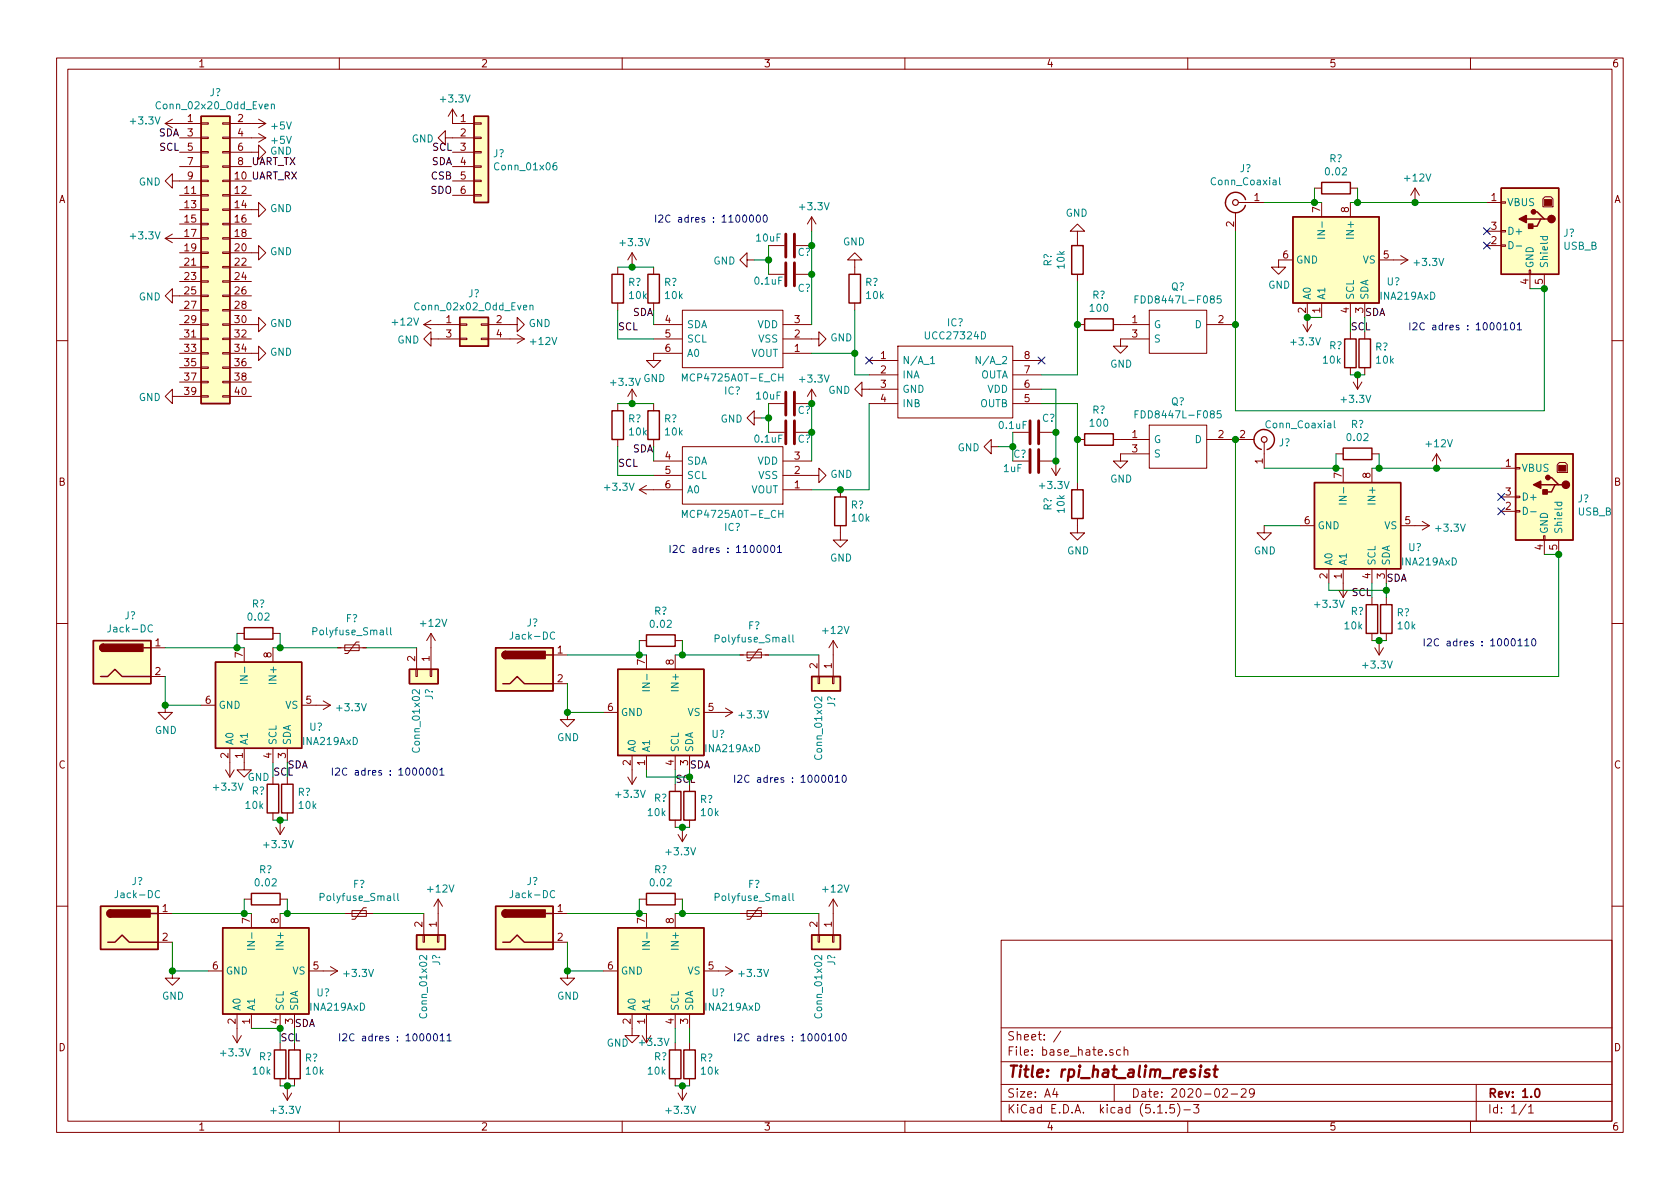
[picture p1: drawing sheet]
<svg xmlns="http://www.w3.org/2000/svg" width="297mm" height="210mm" viewBox="0 0 297 210" stroke-linecap="round" stroke-linejoin="round" font-family="sans-serif">
<g fill="none" stroke="#840000" stroke-width=".18">
<path d="M10 10.3h277v189.9h-277zM12 12.2h273v186.1h-273zM60 10.3v1.9M80 19.3v2.5h3.8M80 19.3l-.8 1.3M80 19.3l.8 1.3M110 10.3v1.9M160 10.3v1.9M210 10.3v1.9M260 10.3v1.9M29.2 21.8h6.4M29.2 21.8l1.3 .8"/>
<path d="M30.5 32v-1.3l-1.3 1.3 1.3 1.3v-1.3h5.1M30.5 21.1l-1.3 .7M31.7 34.5h3.9M31.7 37.1h3.9M31.7 39.6h3.9M31.7 24.4h3.9M31.7 26.9h3.9M31.7 29.5h3.9M35.6 39.5h1.2v.2h-1.2zM35.6 37h1.2v.2h-1.2zM35.6 34.4h1.2v.3h-1.2zM35.6 31.9h1.2v.2h-1.2z"/>
<path d="M35.6 29.3h1.2v.3h-1.2zM35.6 26.8h1.2v.2h-1.2zM35.6 24.3h1.2v.2h-1.2zM35.6 21.7h1.2v.3h-1.2zM39.4 39.5h1.2v.2h-1.2zM39.4 37h1.2v.2h-1.2zM39.4 34.4h1.2v.3h-1.2zM39.4 31.9h1.2v.2h-1.2zM39.4 29.3h1.2v.3h-1.2zM39.4 26.8h1.2v.2h-1.2zM39.4 24.3h1.2v.2h-1.2zM39.4 21.7h1.2v.3h-1.2z"/>
<path d="M40.6 26.9h5.1v-1.3l1.3 1.3-1.3 1.3v-1.3M40.6 37.1h5.1v-1.3l1.3 1.3-1.3 1.2v-1.2M40.6 21.8h6.4M40.6 32h3.8M40.6 34.5h3.8M40.6 39.6h3.8M40.6 24.4h6.4M40.6 29.5h3.8M45.7 21.1l1.3 .7M45.7 23.6l1.3 .8M47 21.8l-1.3 .8M47 24.4l-1.3 .7"/>
<path d="M78.7 24.4v-1.3l-1.2 1.3 1.2 1.2v-1.2h5.1M80 32h3.8M80 34.5h3.8M80 26.9h3.8M80 29.5h3.8M83.8 31.9h1.3v.2h-1.3zM83.8 34.4h1.3v.3h-1.3zM83.8 29.3h1.3v.3h-1.3zM83.8 24.3h1.3v.2h-1.3zM83.8 21.7h1.3v.3h-1.3zM83.8 26.8h1.3v.2h-1.3zM143.5 38.3l-.8 1.3"/>
<path d="M143.5 38.3v2.6M143.5 38.3l.8 1.3M218.4 37.6v3.3M218.9 35.8h4.6M232.4 33.3h1.3M233.7 35.8v2.5M238.8 35.8v2.5M238.8 33.3h1.2M250.2 33.3l-.8 1.2M250.2 33.3v2.5M250.2 33.3l.8 1.2M262.9 35.8h2.5"/>
<path d="M265.4 35.7h.8v.2h-.8zM273.2 34.8h1l.4 .4v1.4h-1.8v-1.4zM29.2 42.2h6.4M29.2 42.2l1.3 .7M30.5 52.3v-1.3l-1.3 1.3 1.3 1.3v-1.3h5.1M30.5 41.4l-1.3 .8M31.7 57.4h3.9M31.7 59.9h3.9M31.7 44.7h3.9M31.7 47.2h3.9M31.7 49.8h3.9M31.7 54.9h3.9"/>
<path d="M35.6 49.7h1.2v.2h-1.2zM35.6 52.2h1.2v.2h-1.2zM35.6 54.7h1.2v.3h-1.2zM35.6 57.3h1.2v.2h-1.2zM35.6 59.8h1.2v.3h-1.2zM35.6 47.1h1.2v.3h-1.2zM35.6 42h1.2v.3h-1.2zM35.6 44.6h1.2v.2h-1.2zM39.4 49.7h1.2v.2h-1.2zM39.4 52.2h1.2v.2h-1.2zM39.4 54.7h1.2v.3h-1.2zM39.4 57.3h1.2v.2h-1.2z"/>
<path d="M39.4 59.8h1.2v.3h-1.2zM39.4 47.1h1.2v.3h-1.2zM39.4 42h1.2v.3h-1.2zM39.4 44.6h1.2v.2h-1.2zM40.6 44.7h5.1v-1.3l1.3 1.3-1.3 1.3v-1.3M40.6 57.4h5.1v-1.3l1.3 1.3-1.3 1.3v-1.3M40.6 59.9h3.8M40.6 42.2h3.8M40.6 47.2h3.8M40.6 49.8h3.8M40.6 52.3h3.8M40.6 54.9h3.8"/>
<path d="M74.9 57.4h6.4M74.9 57.4l1.3 .8M76.2 59.9v-1.2l-1.3 1.2 1.3 1.3v-1.3h5.1M76.2 56.6l-1.3 .8M81.3 59.8h1.2v.3h-1.2zM81.3 57.3h1.2v.2h-1.2zM85.1 59.8h1.3v.3h-1.3zM85.1 57.3h1.3v.2h-1.3zM86.4 57.4h5v-1.3l1.3 1.3-1.3 1.3v-1.3M86.4 59.9h6.3M91.4 59.2l1.3 .7M92.7 59.9l-1.3 .8"/>
<path d="M109.2 47.2v1.3M109.2 53.6v1.3M111.8 44.7v2.5M111.8 44.7l-.8 1.3M111.8 44.7l.7 1.3M115.6 57.4h5M115.6 59.9h5M115.6 47.2v1.3M115.6 53.6v1.3M120.6 54.9h17.8v10.1h-17.8zM132.1 46v-1.3l-1.3 1.3 1.3 1.2v-1.2h1.2M135.9 48.5h2.8"/>
<path d="M135.9 43.4h2.8M138.4 59.9h6.4v-1.2l1.2 1.2-1.2 1.3v-1.3M138.4 57.4h5.1M140.7 48.5h2.8M151.1 46h1.3l-1.3-1.3-1.2 1.3h1.2v2.5M151.1 53.6v1.3M190.5 40.9h1.3l-1.3-1.3-1.3 1.3h1.3v2.5M190.5 57.4h1.3M190.5 48.5v1.3M196.8 57.4h6.4M203.2 59.9h-5.1v1.3h1.3l-1.3 1.3-1.3-1.3h1.3M203.2 54.9h10.2v7.6h-10.2z"/>
<path d="M213.4 57.4h5M228.6 46h-2.5v1.2h1.2l-1.2 1.3-1.3-1.3h1.3M230.4 57.4l.7 1.3M231.1 53.6v5.1M231.9 57.4l-.8 1.3M233.7 53.6v2.5M238.8 53.6v2.5M238.8 58.7v1.2M241.3 53.6v2.5M241.3 58.7v1.2M243.8 46h5.1M247.6 45.2l1.3 .8"/>
<path d="M248.9 46l-1.3 .7M262.9 43.4h2.5M262.9 40.9h2.5M265.4 43.3h.8v.3h-.8zM265.4 40.8h.8v.2h-.8zM270.4 47.7h.2v.8h-.2zM270.5 48.5v2.5M273 48.5v2.5M10 60.2h2M30.5 70.1v-1.3l-1.3 1.3 1.3 1.3v-1.3h5.1M31.7 62.5h3.9M31.7 65h3.9"/>
<path d="M31.7 67.6h3.9M35.6 62.4h1.2v.2h-1.2zM35.6 64.9h1.2v.2h-1.2zM35.6 67.4h1.2v.3h-1.2zM35.6 70h1.2v.2h-1.2zM39.4 62.4h1.2v.2h-1.2zM39.4 64.9h1.2v.2h-1.2zM39.4 67.4h1.2v.3h-1.2zM39.4 70h1.2v.2h-1.2zM40.6 62.5h5.1v-1.3l1.3 1.3-1.3 1.2v-1.2M40.6 65h3.8M40.6 67.6h3.8"/>
<path d="M40.6 70.1h3.8M109.2 71.4v1.2M109.2 77.7v1.3M111.8 68.8v2.6M111.8 68.8l-.8 1.3M111.8 68.8l.7 1.3M115.6 71.4v1.2M115.6 77.7v1.3M120.6 62.5h-5v1.2h1.2l-1.2 1.3-1.3-1.3h1.3M120.6 79h17.8v10.1h-17.8zM133.3 73.9v-1.3l-1.2 1.3 1.2 1.3v-1.3h1.3M135.9 76.4h2.8"/>
<path d="M135.9 71.4h2.8M138.4 62.5h5.1M143.5 68.8v2.6M143.5 68.8l-.8 1.3M143.5 68.8l.8 1.3M152.4 68.8v-1.2l-1.3 1.2 1.3 1.3v-1.3h6.3M153.7 71.4h5M153.7 63.7h5M153.7 66.3h5M158.7 61.2h20.4v12.7h-20.4zM175.3 79v-1.3l-1.3 1.3 1.3 1.3v-1.3h1.2M179.1 76.4h2.8"/>
<path d="M179.1 71.4h5M179.1 63.7h5M179.1 66.3h5M179.1 68.8h5M183.9 76.4h2.8M190.5 77.7h1.3M196.8 77.7h6.4M203.2 75.2h10.2v7.6h-10.2zM213.4 77.7h8.3M223.5 78.2v4.6M238.8 65v1.3M239.3 67.6l.7 1.2"/>
<path d="M240 66.3v2.5M240.8 67.6l-.8 1.2M241.3 65v1.3M285 60.2h2M113 86.6l1.3 .8M113 86.6h7.6M114.3 85.8l-1.3 .8M115.6 81.5h5M115.6 84.1h5M138.4 84.1h6.4v-1.3l1.2 1.3-1.2 1.2v-1.2M138.4 81.5h5.1M138.4 86.6h5.1"/>
<path d="M148.6 93v2.5h1.3l-1.3 1.3-1.3-1.3h1.3M148.6 86.6v1.3M183.9 81.5h2.8v2.6M185.9 82.8l.8 1.3M187.5 82.8l-.8 1.3M190.5 91.7v2.5h1.3l-1.3 1.3-1.3-1.3h1.3M190.5 85.3v1.3M203.2 80.3h-5.1v1.2h1.3l-1.3 1.3-1.3-1.3h1.3M223.5 93v1.2h1.3l-1.3 1.3-1.3-1.3h1.3M229.9 93h2.5M236.2 80.3h1.3M237.5 82.8v2.5"/>
<path d="M242.6 80.3h1.2M242.6 82.8v2.5M247.6 93h5.1M251.5 92.2l1.2 .8M252.7 93l-1.2 .7M254 80.3l-.8 1.2M254 80.3v2.5M254 80.3l.8 1.2M265.4 82.8h2.6M265.4 90.4h2.6M265.4 87.9h2.6M268 90.3h.7v.2h-.7z"/>
<path d="M268 87.8h.7v.2h-.7zM268 82.7h.7v.2h-.7zM272.9 94.7h.3v.8h-.3zM273 95.5v2.5M275.3 82.2l.4-.4h1l.4 .4v1.4h-1.8zM275.6 95.5v2.5M10 110.3h2M26.7 114.5h2.5M26.7 119.6h2.5M41.9 112h1.3M43.2 114.5v2.6M48.3 114.5v2.6"/>
<path d="M48.3 112h1.2M59.7 114.5h5.1M61 114h2.5v1.1h-2.5zM63.5 113.5h-.5l-1.5 2.1h-.5M73.5 118.4h.3v1.2h-.3zM73.7 114.5v3.9M76.1 118.4h.2v1.2h-.2zM76.2 112v6.4M76.2 112l-.8 1.3M76.2 112l.8 1.3M97.8 115.8h2.5M113 113.3h1.3"/>
<path d="M114.3 115.8v2.6M119.4 113.3h1.2M119.4 115.8v2.6M130.8 115.8h5.1M132.1 115.3h2.5v1h-2.5zM134.6 114.8h-.5l-1.5 2h-.5M144.7 119.6h.2v1.3h-.2zM144.8 115.8v3.8M147.2 119.6h.2v1.3h-.2zM147.3 113.3l-.7 1.2M147.3 113.3v6.3M147.3 113.3l.8 1.2"/>
<path d="M234.9 100.6v2.5M236.7 104.4l.8 1.3M237.5 100.6v5.1M238.3 104.4l-.8 1.3M242.6 100.6v2.5M242.6 105.7v1.2M242.6 112v1.3M243.1 114.5l.7 1.3M243.8 113.3v2.5M244.6 114.5l-.8 1.3M245.1 100.6v2.5M245.1 105.7v1.2"/>
<path d="M245.1 112v1.3M285 110.3h2M29.2 124.7v1.3h1.3l-1.3 1.2-1.3-1.2h1.3M35.6 124.7h2.5M39.9 136.1l.7 1.3M40.6 132.3v5.1M41.4 136.1l-.8 1.3M43.2 132.3v3.8h1.2l-1.2 1.3-1.3-1.3h1.3M48.3 132.3v2.6M48.3 137.4v1.3M50.8 132.3v2.6M50.8 137.4v1.3"/>
<path d="M53.3 124.7h5.1M57.1 123.9l1.3 .8M58.4 124.7l-1.3 .8M97.8 120.9h2.5M100.3 126v1.2h1.3l-1.3 1.3-1.2-1.3h1.2M106.7 126h2.5M111 137.4l.8 1.3M111.8 133.6v5.1M112.5 137.4l-.7 1.3M114.3 133.6v2.5M119.4 133.6v2.5M119.4 138.7v1.2"/>
<path d="M121.9 133.6v2.5M121.9 138.7v1.2M124.5 126h5M128.3 125.2l1.2 .8M129.5 126l-1.2 .7M43.2 159h1.2M48.3 143.8v1.2M48.8 146.3l.7 1.3M49.5 159h1.3M49.5 145v2.6M50.3 146.3l-.8 1.3M50.8 143.8v1.2"/>
<path d="M77.5 159v6.3M77.5 159l-.8 1.3M77.5 159l.7 1.3M113 159h1.3M119.4 145v1.3M119.4 159h1.2M119.9 147.6l.7 1.2M120.6 146.3v2.5M121.4 147.6l-.8 1.2M121.9 145v1.3M147.3 159v6.3M147.3 159l-.7 1.3"/>
<path d="M147.3 159l.8 1.3M10 160.2h2M27.9 161.5h2.6M27.9 166.6h2.6M30.5 171.7v1.3h1.2l-1.2 1.2-1.3-1.2h1.3M36.8 171.7h2.6M41.9 179.3v5.1M44.4 161.5v2.6M44.4 179.3v2.6M49.5 161.5v2.6M49.5 179.3v2.6M52.1 179.3v2.6"/>
<path d="M54.6 171.7h5.1M58.4 170.9l1.3 .8M59.7 171.7l-1.3 .8M61 161.5h5M62.2 161h2.6v1h-2.6zM64.8 160.5h-.5l-1.6 2.1h-.5M74.8 165.3h.3v1.3h-.3zM74.9 161.5v3.8M77.3 165.3h.3v1.3h-.3zM97.8 161.5h2.5M97.8 166.6h2.5M100.3 171.7v1.3h1.3l-1.3 1.2-1.2-1.2h1.2"/>
<path d="M106.7 171.7h2.5M111.8 179.3v3.8h1.2l-1.2 1.3-1.3-1.3h1.3M114.3 161.5v2.6M114.3 179.3v5.1M119.4 161.5v2.6M119.4 179.3v2.6M121.9 179.3v2.6M124.5 171.7h5M128.3 170.9l1.2 .8M129.5 171.7l-1.2 .8M130.8 161.5h5.1M132.1 161h2.5v1h-2.5z"/>
<path d="M134.6 160.5h-.5l-1.5 2.1h-.5M144.7 165.3h.2v1.3h-.2zM144.8 161.5v3.8M147.2 165.3h.2v1.3h-.2zM177 166.3h108v32h-108zM285 160.2h2M41.1 183.1l.8 1.3M42.7 183.1l-.8 1.3M49.5 184.4v1.3M49.5 190.7v1.3M50 193.3l.8 1.3M50.8 192v2.6"/>
<path d="M51.6 193.3l-.8 1.3M52.1 184.4v1.3M52.1 190.7v1.3M60 198.3v1.9M110 198.3v1.9M119.4 184.4v1.3M119.4 190.7v1.3M119.9 193.3l.7 1.3M120.6 192v2.6M121.4 193.3l-.8 1.3M121.9 184.4v1.3M121.9 190.7v1.3"/>
<path d="M160 198.3v1.9M177 194.8h108M177 191.8h108M177 187.8h108M177 181.8h108M186.5 192.5l-.4 1h1M186.8 193v1M187.6 182.3l-1.3 2M196.8 185.7a.37 .37 0 0 0-.6 .1l.1 .2 .5 .2v.1l-.2 .3-.4-.1M197 191.8v3M198.1 185.7l-.4-.1-.3 .3 .1 .6 .2 .1 .4-.1M198.8 185.7a.37 .37 0 0 1 .6 .1v.8"/>
<path d="M198.8 185.1v1.5M204.7 196.8h.8M206.2 196.7v.1M207.6 195.3h-.7l-.1 .7 .2-.1 .5 .1 .2 .2-.1 .5-.2 .1-.6-.1M208.2 195.1a1.71 1.71 0 0 1 0 2.3M209.3 196.3h1.2M210 198.3v1.9M211 195.3h1l-.5 .6 .4 .1v.7l-.2 .1-.7-.1M216.2 192.7l.2-.2h.4l.2 .5-.9 1h.9M217.7 193.5h1.1M219.5 192.7l.2-.2h.3l.3 .2v.3v.2l-.9 .8h.9M221.8 193.2l-.3 .3h-.3l-.3-.3v-.4l.2-.2 .4-.1 .2 .2a1.13 1.13 0 0 1-.2 1.2l-.4 .1"/>
<path d="M260 198.3v1.9M261 191.8v6.5M269.8 195.2l-1.2 2M270.3 195.8l.4-.5v1.5M270.3 196.8h.8"/>
</g>
<path d="M271.5 192.7l.2-.2a.81 .81 0 0 1 .6 .6 .81 .81 0 0 1-.3 .8l-.1 .1a.79 .79 0 0 1-.4-1.3z" fill="none" stroke="#840000" stroke-width=".3"/>
<path d="M212.3 189.1l-.2 1.3M212.3 188.4v.2M213.9 189.2a.49 .49 0 0 0-.8 .3v.2l.5 .1 .3 .3-.4 .3-.5-.1M214.6 189.1h.7M214.9 188.4l-.2 1.8 .1 .1 .3 .1" fill="none" stroke="#840000" stroke-width=".41"/>
<g fill="none" stroke="#840000" stroke-width=".25">
<path d="M35.6 20.6h5v50.8h-5zM83.8 20.6h2.6v15.2h-2.6zM220.2 35.3a1.8 1.8 0 0 0-2.7-1 1.8 1.8 0 0 0-.1 2.9 1.8 1.8 0 0 0 2.8-.9M228.6 38.3h15.2v15.3h-15.2zM233.7 32.3h5.1v2h-5.1zM265.4 33.3h10.2v15.2h-10.2zM269.9 38.7h2.5M271.1 37.5h.7l1.2 1.2h.7M273 38.7h-.6l-.6 1.3h-1.3M81.3 56.1h5.1v5.1h-5.1zM108.2 48.5h2v5.1h-2zM114.6 48.5h2v5.1h-2z"/>
<path d="M150.1 48.5h2v5.1h-2zM189.5 43.4h2v5.1h-2zM191.8 56.4h5v2h-5zM237.7 59.9h2.1v5.1h-2.1zM240.3 59.9h2v5.1h-2zM108.2 72.6h2v5.1h-2zM114.6 72.6h2v5.1h-2zM191.8 76.7h5v2h-5zM223.5 76a1.8 1.8 0 0 1 1.8 1.5 1.8 1.8 0 0 1-1.3 2M223.5 75.9a1.8 1.8 0 0 0-1.8 1.6 1.8 1.8 0 0 0 1.3 2M237.5 79.2h5.1v2.1h-5.1zM147.6 87.9h2v5.1h-2z"/>
<path d="M189.5 86.6h2v5.1h-2zM232.4 85.3h15.2v15.3h-15.2zM268 80.3h10.1v15.2h-10.1zM272.4 85.7h2.6M273.7 84.4h.6l1.3 1.3h.6M275.6 85.7h-.6l-.7 1.3h-1.3M16.5 113.3h10.2v7.6h-10.2zM17.8 119.6h1.2l1.3-1.2 1.3 1.2h5.1M18.3 113.9a.63 .63 0 0 0-.6 .6 .63 .63 0 0 0 .6 .7M25.4 114.5h1.3M38.1 117.1h15.2v15.2h-15.2zM43.2 111h5.1v2h-5.1z"/>
<path d="M72.4 118.4h5.1v2.5h-5.1zM87.6 114.5h10.2v7.7h-10.2zM89.4 115.2a.63 .63 0 0 0-.6 .6 .63 .63 0 0 0 .6 .7M96.5 115.8h1.3M109.2 118.4h15.3v15.2h-15.3zM114.3 112.3h5.1v2h-5.1zM143.5 119.6h5.1v2.6h-5.1zM241.6 106.9h2v5.1h-2zM244.1 106.9h2v5.1h-2zM47.2 138.7h2.1v5.1h-2.1zM49.8 138.7h2v5.1h-2zM88.9 120.9h1.3l1.2-1.3 1.3 1.3h5.1"/>
<path d="M118.4 139.9h2v5.1h-2zM120.9 139.9h2v5.1h-2zM44.4 158h5.1v2h-5.1zM114.3 158h5.1v2h-5.1zM17.8 160.3h10.1v7.6h-10.1zM19 166.6h1.3l1.3-1.3 1.3 1.3h5M19.6 160.9a.63 .63 0 0 0-.7 .6 .63 .63 0 0 0 .7 .7M26.7 161.5h1.2M39.4 164.1h15.2v15.2h-15.2zM73.7 165.3h5v2.6h-5zM87.6 160.3h10.2v7.6h-10.2zM88.9 166.6h1.3l1.2-1.3 1.3 1.3h5.1"/>
<path d="M89.4 160.9a.63 .63 0 0 0-.6 .6 .63 .63 0 0 0 .6 .7M96.5 161.5h1.3M109.2 164.1h15.3v15.2h-15.3zM143.5 165.3h5.1v2.6h-5.1zM48.5 185.7h2v5h-2zM51.1 185.7h2v5h-2zM118.4 185.7h2v5h-2zM120.9 185.7h2v5h-2z"/>
</g>
<g fill="#ffffc2" stroke="#ffffc2" stroke-width=".18">
<path d="M232.4 85.3h15.2v15.3h-15.2z"/>
<path d="M109.2 118.4h15.3v15.2h-15.3z"/>
<path d="M228.6 38.3h15.2v15.3h-15.2z"/>
<path d="M143.5 165.3h5.1v2.6h-5.1z"/>
<path d="M87.6 160.3h10.2v7.6h-10.2z"/>
<path d="M109.2 164.1h15.3v15.2h-15.3z"/>
<path d="M143.5 119.6h5.1v2.6h-5.1z"/>
<path d="M87.6 114.5h10.2v7.7h-10.2z"/>
<path d="M81.3 56.1h5.1v5.1h-5.1z"/>
<path d="M16.5 113.3h10.2v7.6h-10.2z"/>
<path d="M72.4 118.4h5.1v2.5h-5.1z"/>
<path d="M35.6 20.6h5v50.8h-5z"/>
<path d="M39.4 164.1h15.2v15.2h-15.2z"/>
<path d="M17.8 160.3h10.1v7.6h-10.1z"/>
<path d="M83.8 20.6h2.6v15.2h-2.6z"/>
<path d="M73.7 165.3h5v2.6h-5z"/>
<path d="M268 80.3h10.1v15.2h-10.1z"/>
<path d="M265.4 33.3h10.2v15.2h-10.2z"/>
<path d="M38.1 117.1h15.2v15.2h-15.2z"/>
</g>
<g fill="none" stroke="#008484" stroke-width=".18">
<path d="M48 18.5l.2-.1 .3 .1v.7M48 18.4v.8M98.4 28.8h-.4a.87 .87 0 0 0 0 1.2l.4-.1v-.5l-.4-.1-.2 .2M226.2 31.4v1.1l.2 .2M93.7 54.1l.2-.1h.3v.8M93.7 54v.8M200.7 52.9h.4M201.3 52.3h-.6v1.3M215.8 52.3h-.5l-.1 .6 .5-.1 .2 .3v.3l-.2 .2-.5-.1M233 42.1h1.2M238 42.1h1.3M266.8 42.7a.64 .64 0 0 1 .7 .7 .64 .64 0 0 1-.7 .6z"/>
<path d="M268.1 43.5h1M272.3 41.8h1.3M272.8 41.8v.4l.2 .2 .6-.1v-.5M120.6 67.4v-1.3l.5 .9 .4-.9v1.3M137.7 66.7h.7M138.4 66.1v1.3M164.5 63.4l.4-.4v1.3M164.5 64.3h.8M173.3 63v1.3l-.7-1.3v1.3M200.7 73.2h.4M201.3 72.6h-.6v1.3M215.8 72.6h-.5l-.1 .6 .5-.1 .2 .3v.3l-.2 .2-.5-.1"/>
<path d="M235.9 74.4v1.1l.2 .2M120.6 91.5v-1.3l.5 1 .4-1v1.3M137.7 90.9h.7M138.4 90.2v1.3M236.8 89.1h1.2M241.9 89.1h1.2M269.3 89.7a.64 .64 0 0 1 .8 .6 .64 .64 0 0 1-.8 .7zM270.6 90.5h1M274.9 88.8h1.2M275.4 88.8l-.1 .4 .2 .2 .6-.1v-.5M26.9 110.6a.6 .6 0 0 0-.8 .4 .6 .6 0 0 0 .6 .8l.2-.2M68.4 111v1.1l.2 .2"/>
<path d="M69.1 111v1.1l.1 .2M98.1 111.9a.6 .6 0 0 0-.9 .4 .6 .6 0 0 0 .6 .7l.3-.1M139.5 112.3v1.1l.2 .1M140.2 112.3v1.1l.2 .1M42.5 120.9h1.2M47.5 120.9h1.3M74.2 122v.8l-.7-.8h-.2l-.4 .2 .1 .5M113.6 122.1h1.3M118.7 122.1h1.2M145.3 123.2v.8l-.7-.7-.2-.1-.4 .3 .1 .4M28.2 157.6a.6 .6 0 0 0-.8 .4 .6 .6 0 0 0 .6 .7l.2-.1M69.6 158v1.1l.2 .2"/>
<path d="M70.3 158v1.1l.2 .2M98.1 157.6a.6 .6 0 0 0-.9 .4 .6 .6 0 0 0 .6 .7l.3-.1M139.5 158v1.1l.2 .2M140.2 158v1.1l.2 .2M43.7 167.9h1.3M48.8 167.9h1.3M75.4 169v.7l-.7-.7h-.2l-.3 .2 .1 .5M113.6 167.9h1.3M118.7 167.9h1.2M145.3 169v.7l-.7-.7h-.2l-.4 .2 .1 .5"/>
</g>
<g fill="#840000" stroke="#840000" stroke-width=".25">
<path d="M89 161.1l.4-.2v1.3a.64 .64 0 0 1-.6-.4 .64 .64 0 0 1 .2-.7z"/>
<path d="M89.4 160.9h7v1.3h-7z"/>
<path d="M89 115.4l.4-.2v1.3a.64 .64 0 0 1-.6-.4 .64 .64 0 0 1 .2-.7z"/>
<path d="M89.4 115.2h7v1.3h-7z"/>
<path d="M17.8 114.1l.5-.2v1.3a.64 .64 0 0 1-.6-.4 .64 .64 0 0 1 .1-.7z"/>
<path d="M18.3 113.9h7v1.3h-7z"/>
<path d="M19.1 161.1l.5-.2v1.3a.64 .64 0 0 1-.6-.4 .64 .64 0 0 1 .1-.7z"/>
<path d="M19.6 160.9h6.9v1.3h-6.9z"/>
<path d="M272.8 86.6h.8v.8h-.8z"/>
<path d="M271.1 85.7l1.3-.6v1.3z"/>
<path d="M270.3 39.6h.7v.8h-.7z"/>
<path d="M268.6 38.7l1.3-.6v1.3z"/>
<circle cx="276.9" cy="85.7" r=".63"/>
<circle cx="273.7" cy="84.4" r=".38"/>
<circle cx="274.3" cy="38.7" r=".63"/>
<circle cx="271.1" cy="37.5" r=".38"/>
</g>
<path d="M138.9 41.4v4.1M138.9 46.5v4M140.5 41.4v4.1M140.5 46.5v4M138.9 69.3v4.1M138.9 74.4v4.1M140.5 69.3v4.1M140.5 74.4v4.1M182.1 74.4v4.1M182.1 79.5v4.1M183.6 74.4v4.1M183.6 79.5v4.1" fill="none" stroke="#840000" stroke-width=".51"/>
<g fill="none" stroke="#840000" stroke-width=".2">
<circle cx="218.4" cy="35.8" r=".51"/>
<circle cx="223.5" cy="77.7" r=".51"/>
</g>
<g fill="#840000" stroke="#840000" stroke-width=".18">
<path d="M275.6 82.3h1.3v1h-1.3z"/>
<path d="M273 35.3h1.3v1h-1.3z"/>
</g>
<g fill="none" stroke="#008400" stroke-width=".18">
<path d="M223.5 35.8h10.2M232.4 33.3v2.5M238.8 35.8h24.1M240 33.3v2.5M109.2 54.9v5h6.4M109.2 47.2h6.4M115.6 54.9v2.5M133.3 46h2.6M135.9 43.4v5.1M143.5 40.9v16.5M151.1 54.9v11.4h2.6M190.5 49.8v16.5h-6.4"/>
<path d="M218.4 40.9v31.7h54.6v-21.6h-2.5M231.1 56.1h2.6M238.8 56.1v2.6M241.3 56.1v2.6M109.2 71.4h6.4M109.2 79v5.1h6.4M115.6 79v2.5M134.6 73.9h1.3M135.9 71.4v5M143.5 62.5h7.6M143.5 71.4v10.1M153.7 71.4v15.2h-10.2"/>
<path d="M176.5 79h2.6M179.1 76.4v5.1M184.1 71.4h6.4v13.9M184.1 68.8h2.6v12.7M218.4 77.7v41.9h57.2v-21.6h-2.6M238.8 66.3h2.5M223.5 82.8h14M223.5 93h6.4M236.2 80.3v2.5M242.6 82.8h22.8M243.8 80.3v2.5M29.2 114.5h14"/>
<path d="M29.2 119.6v5.1h6.4M41.9 112v2.5M48.3 114.5h11.4M49.5 112v2.5M64.8 114.5h8.9M100.3 115.8h14M113 113.3v2.5M119.4 115.8h11.4M120.6 113.3v2.5M135.9 115.8h8.9M234.9 103.1v1.3h10.2M242.6 113.3h2.5"/>
<path d="M242.6 103.1v2.6M245.1 103.1v2.6M48.3 134.9v2.5M50.8 134.9v2.5M100.3 120.9v5.1h6.4M114.3 136.1v1.3h7.6v-1.3M119.4 136.1v2.6M43.2 159v2.5M48.3 145h2.5M50.8 159v2.5M113 159v2.5M119.4 146.3h2.5"/>
<path d="M120.6 159v2.5M30.5 161.5h13.9M30.5 166.6v5.1h6.3M49.5 161.5h11.5M66 161.5h8.9M100.3 161.5h14M100.3 166.6v5.1h6.4M119.4 161.5h11.4M135.9 161.5h8.9M44.4 181.9h5.1v2.5M49.5 192h2.6M52.1 181.9v2.5"/>
<path d="M119.4 181.9v2.5M119.4 192h2.5M121.9 181.9v2.5"/>
</g>
<g fill="none" stroke="#0000c2" stroke-width=".18">
<path d="M132.6 38.1l.2-.1a.69 .69 0 0 1 .4 .7 .69 .69 0 0 1-.4 .6l-.2-.2-.1-.3zM133.8 38.1l.2-.1a.67 .67 0 0 1 .5 .7 .67 .67 0 0 1-.5 .6l-.3-.5zM135.1 38.1l.1-.1a.67 .67 0 0 1 .5 .7 .67 .67 0 0 1-.5 .6 .83 .83 0 0 1-.1-1.2zM264.8 57.2l.1-.1a.67 .67 0 0 1 .5 .6 .67 .67 0 0 1-.5 .6l-.3-.4zM265.9 57.4l.3-.3v1.2M265.9 58.3h.7M267.2 57.2l.2-.1a.67 .67 0 0 1 .4 .6 .67 .67 0 0 1-.4 .6l-.3-.4zM268.3 57.4l.3-.3v1.2M268.3 58.3h.7M134 96.6l.1-.2a.67 .67 0 0 1 .5 .7 .67 .67 0 0 1-.5 .6l-.3-.5zM135.2 96.6l.2-.2a.69 .69 0 0 1 .4 .7 .69 .69 0 0 1-.4 .6l-.3-.2v-.3zM136.4 96.6l.2-.2a.67 .67 0 0 1 .4 .7 .67 .67 0 0 1-.4 .6l-.4-.5z"/>
<path d="M137.5 96.8l.3-.4v1.3M137.5 97.7h.7M268.4 113.3l.4-.4v1.3M268.4 114.2h.7M269.6 113.3l.4-.4v1.3M269.6 114.2h.7M270.9 113.1l.2-.2a.67 .67 0 0 1 .5 .7 .67 .67 0 0 1-.5 .6l-.2-.2-.1-.3zM74.3 135.9l.1-.1a.67 .67 0 0 1 .5 .6 .67 .67 0 0 1-.5 .7l-.3-.5zM75.5 135.9l.2-.1a.69 .69 0 0 1 .4 .6 .69 .69 0 0 1-.4 .7 .83 .83 0 0 1-.2-1.2zM76.7 135.9l.2-.1a.67 .67 0 0 1 .4 .6 .67 .67 0 0 1-.4 .7l-.3-.5zM77.8 136.2l.3-.4v1.3M77.8 137.1h.7"/>
<path d="M146.6 137.2l.2-.1a.69 .69 0 0 1 .4 .6 .69 .69 0 0 1-.4 .6l-.3-.2v-.2zM147.7 137.4l.4-.3v1.2M147.7 138.3h.7M149 137.2l.2-.1a.67 .67 0 0 1 .4 .6 .67 .67 0 0 1-.4 .6l-.3-.2v-.2zM75.5 182.9l.2-.1a.67 .67 0 0 1 .5 .6 .67 .67 0 0 1-.5 .7l-.3-.5zM76.8 182.9l.1-.1a.69 .69 0 0 1 .5 .6 .69 .69 0 0 1-.5 .7l-.2-.3-.1-.2zM77.8 183.2l.4-.4v1.3M77.8 184.1h.8M79 183.2l.4-.4v1.3M79 184.1h.8M146.5 183.2l.3-.4v1.3M146.5 184.1h.7"/>
<path d="M147.8 182.9l.2-.1a.67 .67 0 0 1 .4 .6 .67 .67 0 0 1-.4 .7l-.3-.5zM149 182.9l.2-.1a.67 .67 0 0 1 .4 .6 .67 .67 0 0 1-.4 .7l-.3-.3v-.2z"/>
</g>
<g fill="#008400" stroke="#008400" stroke-width=".25">
<circle cx="250.2" cy="35.8" r=".51"/>
<circle cx="231.1" cy="56.1" r=".51"/>
<circle cx="143.5" cy="71.4" r=".51"/>
<circle cx="49.5" cy="145" r=".51"/>
<circle cx="143.5" cy="48.5" r=".51"/>
<circle cx="143.5" cy="76.4" r=".51"/>
<circle cx="120.6" cy="192" r=".51"/>
<circle cx="135.9" cy="46" r=".51"/>
<circle cx="49.5" cy="114.5" r=".51"/>
<circle cx="143.5" cy="43.4" r=".51"/>
<circle cx="29.2" cy="124.7" r=".51"/>
<circle cx="135.9" cy="73.9" r=".51"/>
<circle cx="41.9" cy="114.5" r=".51"/>
<circle cx="49.5" cy="181.9" r=".51"/>
<circle cx="111.8" cy="47.2" r=".51"/>
<circle cx="111.8" cy="71.4" r=".51"/>
<circle cx="100.3" cy="126" r=".51"/>
<circle cx="113" cy="115.8" r=".51"/>
<circle cx="120.7" cy="115.8" r=".51"/>
<circle cx="50.8" cy="192" r=".51"/>
<circle cx="190.5" cy="77.7" r=".51"/>
<circle cx="190.5" cy="57.4" r=".51"/>
<circle cx="120.7" cy="146.3" r=".51"/>
<circle cx="151.1" cy="62.5" r=".51"/>
<circle cx="148.6" cy="86.6" r=".51"/>
<circle cx="243.8" cy="113.3" r=".51"/>
<circle cx="240" cy="35.8" r=".51"/>
<circle cx="236.2" cy="82.8" r=".51"/>
<circle cx="232.4" cy="35.8" r=".51"/>
<circle cx="240" cy="66.3" r=".51"/>
<circle cx="243.8" cy="82.8" r=".51"/>
<circle cx="245.1" cy="104.4" r=".51"/>
<circle cx="186.7" cy="76.4" r=".51"/>
<circle cx="273" cy="51" r=".51"/>
<circle cx="113" cy="161.5" r=".51"/>
<circle cx="218.4" cy="57.4" r=".51"/>
<circle cx="275.6" cy="98" r=".51"/>
<circle cx="218.4" cy="77.7" r=".51"/>
<circle cx="120.7" cy="161.5" r=".51"/>
<circle cx="254" cy="82.8" r=".51"/>
<circle cx="50.8" cy="161.5" r=".51"/>
<circle cx="43.2" cy="161.5" r=".51"/>
<circle cx="186.7" cy="81.5" r=".51"/>
<circle cx="179.1" cy="79" r=".51"/>
<circle cx="30.5" cy="171.7" r=".51"/>
<circle cx="100.3" cy="171.7" r=".51"/>
</g>
<path d="M262.3 42.8l1.2 1.2M262.3 40.3l1.2 1.2M263.5 42.8l-1.2 1.2M263.5 40.3l-1.2 1.2M153.1 63.1l1.2 1.3M154.3 63.1l-1.2 1.3M183.5 63.1l1.3 1.3M184.8 63.1l-1.3 1.3M264.8 87.3l1.2 1.2M264.8 89.8l1.2 1.2M266 87.3l-1.2 1.2M266 89.8l-1.2 1.2" fill="none" stroke="#000084" stroke-width=".18"/>
<text font-size="2.8" fill="#840000" x="178" y="190.5">Title: rpi_hat_alim_resist</text>
<g font-size="2.1" fill="#840000">
<text x="178" y="184">Sheet: /</text>
<text x="178" y="186.7">File: base_hate.sch</text>
<text x="178" y="196.9">KiCad E.D.A. kicad (5.1.5)-3</text>
<text x="178" y="194.1">Size: A4</text>
<text x="200" y="194.1">Date: 2020-02-29</text>
<text x="263" y="194.1">Rev: 1.0</text>
<text x="263" y="196.9">Id: 1/1</text>
</g>
<g font-size="1.8" fill="#840000">
<text x="35" y="11.9">1</text>
<text x="85" y="11.9">2</text>
<text x="135" y="11.9">3</text>
<text x="185" y="11.9">4</text>
<text x="235" y="11.9">5</text>
<text x="285" y="11.9">6</text>
<text x="33.2" y="21.6">1</text>
<text x="42.1" y="21.6">2</text>
<text x="81.4" y="21.6">1</text>
<text x="33.2" y="24.1">3</text>
<text x="33.2" y="26.7">5</text>
<text x="33.2" y="29.2">7</text>
<text x="42.1" y="24.1">4</text>
<text x="42.1" y="26.7">6</text>
<text x="42.1" y="29.2">8</text>
<text x="81.4" y="24.1">2</text>
<text x="81.4" y="26.7">3</text>
<text x="81.4" y="29.2">4</text>
<text x="10.4" y="35.9">A</text>
<text x="32.7" y="34.3">11</text>
<text x="33.2" y="31.7">9</text>
<text x="41.6" y="34.3">12</text>
<text x="81.4" y="31.7">5</text>
<text x="81.4" y="34.3">6</text>
<text x="221.8" y="35.6">1</text>
<text x="263.7" y="35.6">1</text>
<text x="285.4" y="35.9">A</text>
<text x="32.7" y="36.8">13</text>
<text x="32.7" y="39.4">15</text>
<text x="32.7" y="41.9">17</text>
<text x="41.6" y="36.8">14</text>
<text x="41.6" y="39.4">16</text>
<text x="41.6" y="41.9">18</text>
<text x="218.2" y="40.1" transform="rotate(-90 218.2 40.1)">2</text>
<text x="233.4" y="37.6" transform="rotate(-90 233.4 37.6)">7</text>
<text x="238.5" y="37.6" transform="rotate(-90 238.5 37.6)">8</text>
<text x="263.7" y="40.6">3</text>
<text x="32.7" y="44.4">19</text>
<text x="32.7" y="47">21</text>
<text x="41.6" y="44.4">20</text>
<text x="41.6" y="47">22</text>
<text x="226.8" y="45.7">6</text>
<text x="244.6" y="45.7">5</text>
<text x="263.7" y="43.2">2</text>
<text x="32.7" y="49.5">23</text>
<text x="32.7" y="52.1">25</text>
<text x="41.6" y="49.5">24</text>
<text x="41.6" y="52.1">26</text>
<text x="270.3" y="50.3" transform="rotate(-90 270.3 50.3)">4</text>
<text x="272.8" y="50.3" transform="rotate(-90 272.8 50.3)">5</text>
<text x="32.7" y="54.6">27</text>
<text x="32.7" y="57.1">29</text>
<text x="32.7" y="59.7">31</text>
<text x="41.6" y="54.6">28</text>
<text x="41.6" y="57.1">30</text>
<text x="41.6" y="59.7">32</text>
<text x="78.9" y="57.1">1</text>
<text x="78.9" y="59.7">3</text>
<text x="87.8" y="57.1">2</text>
<text x="87.8" y="59.7">4</text>
<text x="117.6" y="59.7">5</text>
<text x="117.6" y="57.1">4</text>
<text x="140.5" y="59.7">2</text>
<text x="140.5" y="57.1">3</text>
<text x="200.2" y="57.1">1</text>
<text x="200.2" y="59.7">3</text>
<text x="215.4" y="57.1">2</text>
<text x="230.9" y="55.3" transform="rotate(-90 230.9 55.3)">2</text>
<text x="233.4" y="55.3" transform="rotate(-90 233.4 55.3)">1</text>
<text x="238.5" y="55.3" transform="rotate(-90 238.5 55.3)">4</text>
<text x="241" y="55.3" transform="rotate(-90 241 55.3)">3</text>
<text x="32.7" y="62.2">33</text>
<text x="32.7" y="64.8">35</text>
<text x="41.6" y="62.2">34</text>
<text x="41.6" y="64.8">36</text>
<text x="117.6" y="62.2">6</text>
<text x="140.5" y="62.2">1</text>
<text x="155.7" y="63.5">1</text>
<text x="181.1" y="63.5">8</text>
<text x="32.7" y="67.3">37</text>
<text x="32.7" y="69.8">39</text>
<text x="41.6" y="67.3">38</text>
<text x="41.6" y="69.8">40</text>
<text x="155.7" y="66">2</text>
<text x="155.7" y="68.6">3</text>
<text x="155.7" y="71.1">4</text>
<text x="181.1" y="66">7</text>
<text x="181.1" y="68.6">6</text>
<text x="181.1" y="71.1">5</text>
<text x="200.2" y="77.5">1</text>
<text x="215.4" y="77.5">2</text>
<text x="219.2" y="77.5">2</text>
<text x="117.6" y="83.8">5</text>
<text x="117.6" y="81.3">4</text>
<text x="140.5" y="83.8">2</text>
<text x="140.5" y="81.3">3</text>
<text x="200.2" y="80">3</text>
<text x="223.3" y="82" transform="rotate(-90 223.3 82)">1</text>
<text x="266.2" y="82.5">1</text>
<text x="10.4" y="85.9">B</text>
<text x="117.6" y="86.4">6</text>
<text x="140.5" y="86.4">1</text>
<text x="237.2" y="84.6" transform="rotate(-90 237.2 84.6)">7</text>
<text x="242.3" y="84.6" transform="rotate(-90 242.3 84.6)">8</text>
<text x="266.2" y="87.6">3</text>
<text x="285.4" y="85.9">B</text>
<text x="230.7" y="92.7">6</text>
<text x="248.4" y="92.7">5</text>
<text x="266.2" y="90.2">2</text>
<text x="272.8" y="97.3" transform="rotate(-90 272.8 97.3)">4</text>
<text x="275.3" y="97.3" transform="rotate(-90 275.3 97.3)">5</text>
<text x="234.7" y="102.3" transform="rotate(-90 234.7 102.3)">2</text>
<text x="237.2" y="102.3" transform="rotate(-90 237.2 102.3)">1</text>
<text x="242.3" y="102.3" transform="rotate(-90 242.3 102.3)">4</text>
<text x="244.9" y="102.3" transform="rotate(-90 244.9 102.3)">3</text>
<text x="27.5" y="114.3">1</text>
<text x="27.5" y="119.4">2</text>
<text x="42.9" y="116.3" transform="rotate(-90 42.9 116.3)">7</text>
<text x="48" y="116.3" transform="rotate(-90 48 116.3)">8</text>
<text x="73.4" y="116.9" transform="rotate(-90 73.4 116.9)">2</text>
<text x="75.9" y="116.9" transform="rotate(-90 75.9 116.9)">1</text>
<text x="98.6" y="115.6">1</text>
<text x="114" y="117.6" transform="rotate(-90 114 117.6)">7</text>
<text x="119.1" y="117.6" transform="rotate(-90 119.1 117.6)">8</text>
<text x="144.5" y="118.2" transform="rotate(-90 144.5 118.2)">2</text>
<text x="147.1" y="118.2" transform="rotate(-90 147.1 118.2)">1</text>
<text x="36.3" y="124.5">6</text>
<text x="54.1" y="124.5">5</text>
<text x="98.6" y="120.6">2</text>
<text x="107.5" y="125.7">6</text>
<text x="125.2" y="125.7">5</text>
<text x="10.4" y="135.9">C</text>
<text x="40.4" y="134.1" transform="rotate(-90 40.4 134.1)">2</text>
<text x="42.9" y="134.1" transform="rotate(-90 42.9 134.1)">1</text>
<text x="48" y="134.1" transform="rotate(-90 48 134.1)">4</text>
<text x="50.5" y="134.1" transform="rotate(-90 50.5 134.1)">3</text>
<text x="111.5" y="135.4" transform="rotate(-90 111.5 135.4)">2</text>
<text x="114" y="135.4" transform="rotate(-90 114 135.4)">1</text>
<text x="119.1" y="135.4" transform="rotate(-90 119.1 135.4)">4</text>
<text x="121.7" y="135.4" transform="rotate(-90 121.7 135.4)">3</text>
<text x="285.4" y="135.9">C</text>
<text x="28.7" y="161.3">1</text>
<text x="98.6" y="161.3">1</text>
<text x="28.7" y="166.4">2</text>
<text x="44.2" y="163.3" transform="rotate(-90 44.2 163.3)">7</text>
<text x="49.3" y="163.3" transform="rotate(-90 49.3 163.3)">8</text>
<text x="74.7" y="163.9" transform="rotate(-90 74.7 163.9)">2</text>
<text x="77.2" y="163.9" transform="rotate(-90 77.2 163.9)">1</text>
<text x="98.6" y="166.4">2</text>
<text x="114" y="163.3" transform="rotate(-90 114 163.3)">7</text>
<text x="119.1" y="163.3" transform="rotate(-90 119.1 163.3)">8</text>
<text x="144.5" y="163.9" transform="rotate(-90 144.5 163.9)">2</text>
<text x="147.1" y="163.9" transform="rotate(-90 147.1 163.9)">1</text>
<text x="37.6" y="171.4">6</text>
<text x="55.4" y="171.4">5</text>
<text x="107.5" y="171.4">6</text>
<text x="125.2" y="171.4">5</text>
<text x="10.4" y="185.9">D</text>
<text x="41.7" y="181.1" transform="rotate(-90 41.7 181.1)">2</text>
<text x="44.2" y="181.1" transform="rotate(-90 44.2 181.1)">1</text>
<text x="49.3" y="181.1" transform="rotate(-90 49.3 181.1)">4</text>
<text x="51.8" y="181.1" transform="rotate(-90 51.8 181.1)">3</text>
<text x="111.5" y="181.1" transform="rotate(-90 111.5 181.1)">2</text>
<text x="114" y="181.1" transform="rotate(-90 114 181.1)">1</text>
<text x="119.1" y="181.1" transform="rotate(-90 119.1 181.1)">4</text>
<text x="121.7" y="181.1" transform="rotate(-90 121.7 181.1)">3</text>
<text x="285.4" y="185.9">D</text>
<text x="35" y="199.9">1</text>
<text x="85" y="199.9">2</text>
<text x="135" y="199.9">3</text>
<text x="185" y="199.9">4</text>
<text x="235" y="199.9">5</text>
<text x="285" y="199.9">6</text>
</g>
<g font-size="1.8" fill="#008484">
<text x="37.1" y="17">J?</text>
<text x="23.2" y="22">+3.3V</text>
<text x="28" y="19.3">Conn_02x20_Odd_Even</text>
<text x="48.1" y="22.9">+5V</text>
<text x="78.1" y="18.1">+3.3V</text>
<text x="48.1" y="25.4">+5V</text>
<text x="72.8" y="25.2">GND</text>
<text x="87.2" y="27.8">J?</text>
<text x="235.1" y="28.7">R?</text>
<text x="24.5" y="32.8">GND</text>
<text x="87.8" y="30.1">Conn_01x06</text>
<text x="214.4" y="32.8">Conn_Coaxial</text>
<text x="219.2" y="30.4">J?</text>
<text x="234.5" y="31">0.02</text>
<text x="248.5" y="32.1">+12V</text>
<text x="47.8" y="37.5">GND</text>
<text x="141.6" y="37.2">+3.3V</text>
<text x="188.4" y="38.3">GND</text>
<text x="234.3" y="41.2" transform="rotate(-90 234.3 41.2)">IN-</text>
<text x="239.4" y="41.7" transform="rotate(-90 239.4 41.7)">IN+</text>
<text x="266.4" y="36.4">VBUS</text>
<text x="266.4" y="41.5">D+</text>
<text x="276.4" y="41.9">J?</text>
<text x="23.2" y="42.3">+3.3V</text>
<text x="47.8" y="45.1">GND</text>
<text x="109.8" y="43.5">+3.3V</text>
<text x="126.1" y="46.8">GND</text>
<text x="133.8" y="42.7">10uF</text>
<text x="141" y="45.3">C?</text>
<text x="149" y="43.4">GND</text>
<text x="185.9" y="47.1" transform="rotate(-90 185.9 47.1)">R?</text>
<text x="188.2" y="47.4" transform="rotate(-90 188.2 47.4)">10k</text>
<text x="229.1" y="46.6">GND</text>
<text x="241" y="46.6">VS</text>
<text x="250.2" y="47">+3.3V</text>
<text x="271.1" y="47.5" transform="rotate(-90 271.1 47.5)">GND</text>
<text x="273.7" y="47.5" transform="rotate(-90 273.7 47.5)">Shield</text>
<text x="276.5" y="44.2">USB_B</text>
<text x="24.5" y="53.1">GND</text>
<text x="82.8" y="52.6">J?</text>
<text x="111.1" y="50.6">R?</text>
<text x="111.3" y="52.9">10k</text>
<text x="117.4" y="50.6">R?</text>
<text x="117.7" y="52.9">10k</text>
<text x="133.6" y="50.3">0.1uF</text>
<text x="141" y="51.6">C?</text>
<text x="153" y="50.6">R?</text>
<text x="153.2" y="52.9">10k</text>
<text x="193.1" y="52.8">R?</text>
<text x="201.7" y="53.7">FDD8447L-F085</text>
<text x="207.1" y="51.4">Q?</text>
<text x="224.2" y="51">GND</text>
<text x="231.8" y="53.1" transform="rotate(-90 231.8 53.1)">A0</text>
<text x="234.3" y="53.1" transform="rotate(-90 234.3 53.1)">A1</text>
<text x="239.4" y="53.1" transform="rotate(-90 239.4 53.1)">SCL</text>
<text x="241.9" y="53.1" transform="rotate(-90 241.9 53.1)">SDA</text>
<text x="244.2" y="53">INA219AxD</text>
<text x="245.2" y="50.5">U?</text>
<text x="47.8" y="57.8">GND</text>
<text x="69.5" y="57.6">+12V</text>
<text x="73.8" y="54.9">Conn_02x02_Odd_Even</text>
<text x="93.5" y="57.8">GND</text>
<text x="121.4" y="58">SDA</text>
<text x="133.9" y="58">VDD</text>
<text x="167.5" y="57.7">IC?</text>
<text x="192.8" y="55.1">100</text>
<text x="204" y="58">G</text>
<text x="211.3" y="58">D</text>
<text x="47.8" y="62.9">GND</text>
<text x="70.3" y="60.8">GND</text>
<text x="94" y="61">+12V</text>
<text x="121.4" y="63.1">A0</text>
<text x="121.4" y="60.6">SCL</text>
<text x="132.8" y="63.1">VOUT</text>
<text x="134.1" y="60.6">VSS</text>
<text x="146.8" y="60.4">GND</text>
<text x="159.5" y="64.4">N/A_1</text>
<text x="163.9" y="60">UCC27324D</text>
<text x="173.3" y="64.4">N/A_2</text>
<text x="196.3" y="65">GND</text>
<text x="204" y="60.6">S</text>
<text x="228.4" y="61.1">+3.3V</text>
<text x="234" y="64.3">10k</text>
<text x="235" y="61.8">R?</text>
<text x="243.2" y="62">R?</text>
<text x="243.4" y="64.3">10k</text>
<text x="24.5" y="70.9">GND</text>
<text x="108.2" y="68.2">+3.3V</text>
<text x="113.7" y="67.6">GND</text>
<text x="121.3" y="67.5">MCP4725A0T-E_CH</text>
<text x="128.1" y="69.8">IC?</text>
<text x="133.8" y="70.7">10uF</text>
<text x="141.6" y="67.7">+3.3V</text>
<text x="146.5" y="69.6">GND</text>
<text x="159.5" y="66.9">INA</text>
<text x="159.5" y="69.5">GND</text>
<text x="173.3" y="66.9">OUTA</text>
<text x="174.6" y="69.5">VDD</text>
<text x="207.1" y="71.7">Q?</text>
<text x="237.3" y="71.2">+3.3V</text>
<text x="111.1" y="74.7">R?</text>
<text x="111.3" y="77">10k</text>
<text x="117.4" y="74.7">R?</text>
<text x="117.7" y="77">10k</text>
<text x="127.4" y="74.7">GND</text>
<text x="141" y="73.2">C?</text>
<text x="159.5" y="72">INB</text>
<text x="173.3" y="72">OUTB</text>
<text x="176.8" y="75.9">0.1uF</text>
<text x="184.3" y="74.6">C?</text>
<text x="192.8" y="75.5">100</text>
<text x="193.1" y="73.1">R?</text>
<text x="201.7" y="74">FDD8447L-F085</text>
<text x="224.1" y="75.7">Conn_Coaxial</text>
<text x="238.3" y="78">0.02</text>
<text x="238.9" y="75.7">R?</text>
<text x="121.4" y="82.2">SDA</text>
<text x="133.6" y="78.3">0.1uF</text>
<text x="133.9" y="82.2">VDD</text>
<text x="141" y="78.3">C?</text>
<text x="169.3" y="79.8">GND</text>
<text x="177.5" y="83.5">1uF</text>
<text x="179.2" y="80.9">C?</text>
<text x="204" y="78.4">G</text>
<text x="204" y="80.9">S</text>
<text x="211.3" y="78.4">D</text>
<text x="226.1" y="78.9">J?</text>
<text x="252.3" y="79.1">+12V</text>
<text x="269" y="83.4">VBUS</text>
<text x="107.1" y="86.8">+3.3V</text>
<text x="121.4" y="87.2">A0</text>
<text x="121.4" y="84.7">SCL</text>
<text x="132.8" y="87.2">VOUT</text>
<text x="134.1" y="84.7">VSS</text>
<text x="146.8" y="84.5">GND</text>
<text x="150.4" y="89.9">R?</text>
<text x="184" y="86.5">+3.3V</text>
<text x="196.3" y="85.3">GND</text>
<text x="238.1" y="88.2" transform="rotate(-90 238.1 88.2)">IN-</text>
<text x="243.2" y="88.6" transform="rotate(-90 243.2 88.6)">IN+</text>
<text x="269" y="88.5">D+</text>
<text x="279" y="88.8">J?</text>
<text x="121.3" y="91.6">MCP4725A0T-E_CH</text>
<text x="128.1" y="93.9">IC?</text>
<text x="150.7" y="92.2">10k</text>
<text x="185.9" y="90.3" transform="rotate(-90 185.9 90.3)">R?</text>
<text x="188.2" y="90.6" transform="rotate(-90 188.2 90.6)">10k</text>
<text x="232.9" y="93.6">GND</text>
<text x="244.8" y="93.6">VS</text>
<text x="254" y="94">+3.3V</text>
<text x="273.7" y="94.5" transform="rotate(-90 273.7 94.5)">GND</text>
<text x="276.2" y="94.5" transform="rotate(-90 276.2 94.5)">Shield</text>
<text x="279" y="91.2">USB_B</text>
<text x="146.8" y="99.3">GND</text>
<text x="188.7" y="98">GND</text>
<text x="221.7" y="98">GND</text>
<text x="235.6" y="100.1" transform="rotate(-90 235.6 100.1)">A0</text>
<text x="238.1" y="100.1" transform="rotate(-90 238.1 100.1)">A1</text>
<text x="243.2" y="100.1" transform="rotate(-90 243.2 100.1)">SCL</text>
<text x="245.7" y="100.1" transform="rotate(-90 245.7 100.1)">SDA</text>
<text x="248" y="100">INA219AxD</text>
<text x="249" y="97.5">U?</text>
<text x="44.6" y="107.4">R?</text>
<text x="232.6" y="107.5">+3.3V</text>
<text x="19.5" y="111.8">Jack-DC</text>
<text x="22" y="109.5">J?</text>
<text x="44" y="109.7">0.02</text>
<text x="55.7" y="112.3">Polyfuse_Small</text>
<text x="61.2" y="110">F?</text>
<text x="74.5" y="110.8">+12V</text>
<text x="90.6" y="113.1">Jack-DC</text>
<text x="93.1" y="110.8">J?</text>
<text x="115.1" y="111">0.02</text>
<text x="115.7" y="108.7">R?</text>
<text x="126.8" y="113.6">Polyfuse_Small</text>
<text x="132.3" y="111.3">F?</text>
<text x="145.6" y="112.1">+12V</text>
<text x="237.8" y="111.3">10k</text>
<text x="238.8" y="108.8">R?</text>
<text x="247" y="109">R?</text>
<text x="247.2" y="111.3">10k</text>
<text x="43.8" y="120" transform="rotate(-90 43.8 120)">IN-</text>
<text x="241.1" y="118.2">+3.3V</text>
<text x="38.6" y="125.3">GND</text>
<text x="48.9" y="120.4" transform="rotate(-90 48.9 120.4)">IN+</text>
<text x="50.5" y="125.3">VS</text>
<text x="59.7" y="125.8">+3.3V</text>
<text x="76.6" y="123.8" transform="rotate(-90 76.6 123.8)">J?</text>
<text x="114.9" y="121.2" transform="rotate(-90 114.9 121.2)">IN-</text>
<text x="120" y="121.7" transform="rotate(-90 120 121.7)">IN+</text>
<text x="147.7" y="125" transform="rotate(-90 147.7 125)">J?</text>
<text x="27.4" y="129.8">GND</text>
<text x="41.3" y="131.8" transform="rotate(-90 41.3 131.8)">A0</text>
<text x="43.8" y="131.8" transform="rotate(-90 43.8 131.8)">A1</text>
<text x="48.9" y="131.8" transform="rotate(-90 48.9 131.8)">SCL</text>
<text x="51.4" y="131.8" transform="rotate(-90 51.4 131.8)">SDA</text>
<text x="53.7" y="131.7">INA219AxD</text>
<text x="54.7" y="129.2">U?</text>
<text x="98.5" y="131.1">GND</text>
<text x="109.7" y="126.6">GND</text>
<text x="121.6" y="126.6">VS</text>
<text x="125.8" y="130.5">U?</text>
<text x="130.8" y="127">+3.3V</text>
<text x="74.2" y="132.7" transform="rotate(-90 74.2 132.7)">Conn_01x02</text>
<text x="112.4" y="133.1" transform="rotate(-90 112.4 133.1)">A0</text>
<text x="114.9" y="133.1" transform="rotate(-90 114.9 133.1)">A1</text>
<text x="120" y="133.1" transform="rotate(-90 120 133.1)">SCL</text>
<text x="122.6" y="133.1" transform="rotate(-90 122.6 133.1)">SDA</text>
<text x="124.8" y="133">INA219AxD</text>
<text x="145.4" y="134" transform="rotate(-90 145.4 134)">Conn_01x02</text>
<text x="37.9" y="139.8">+3.3V</text>
<text x="43.5" y="143">10k</text>
<text x="43.8" y="138.1">GND</text>
<text x="44.5" y="140.5">R?</text>
<text x="52.7" y="140.7">R?</text>
<text x="52.9" y="143">10k</text>
<text x="109" y="141.1">+3.3V</text>
<text x="115.6" y="141.8">R?</text>
<text x="123.8" y="142">R?</text>
<text x="46.8" y="150">+3.3V</text>
<text x="114.6" y="144.3">10k</text>
<text x="124" y="144.3">10k</text>
<text x="45.8" y="154.4">R?</text>
<text x="115.7" y="154.4">R?</text>
<text x="117.9" y="151.3">+3.3V</text>
<text x="20.8" y="158.8">Jack-DC</text>
<text x="23.3" y="156.5">J?</text>
<text x="45.3" y="156.7">0.02</text>
<text x="57" y="159.3">Polyfuse_Small</text>
<text x="62.4" y="157">F?</text>
<text x="75.8" y="157.8">+12V</text>
<text x="90.6" y="158.8">Jack-DC</text>
<text x="93.1" y="156.5">J?</text>
<text x="115.1" y="156.7">0.02</text>
<text x="126.8" y="159.3">Polyfuse_Small</text>
<text x="132.3" y="157">F?</text>
<text x="145.6" y="157.8">+12V</text>
<text x="45.1" y="166.9" transform="rotate(-90 45.1 166.9)">IN-</text>
<text x="50.2" y="167.4" transform="rotate(-90 50.2 167.4)">IN+</text>
<text x="114.9" y="166.9" transform="rotate(-90 114.9 166.9)">IN-</text>
<text x="120" y="167.4" transform="rotate(-90 120 167.4)">IN+</text>
<text x="39.9" y="172.3">GND</text>
<text x="51.7" y="172.3">VS</text>
<text x="61" y="172.8">+3.3V</text>
<text x="77.8" y="170.8" transform="rotate(-90 77.8 170.8)">J?</text>
<text x="109.7" y="172.3">GND</text>
<text x="121.6" y="172.3">VS</text>
<text x="130.8" y="172.8">+3.3V</text>
<text x="147.7" y="170.8" transform="rotate(-90 147.7 170.8)">J?</text>
<text x="28.7" y="176.8">GND</text>
<text x="42.5" y="178.8" transform="rotate(-90 42.5 178.8)">A0</text>
<text x="45.1" y="178.8" transform="rotate(-90 45.1 178.8)">A1</text>
<text x="50.2" y="178.8" transform="rotate(-90 50.2 178.8)">SCL</text>
<text x="52.7" y="178.8" transform="rotate(-90 52.7 178.8)">SDA</text>
<text x="54.9" y="178.7">INA219AxD</text>
<text x="56" y="176.2">U?</text>
<text x="75.5" y="179.7" transform="rotate(-90 75.5 179.7)">Conn_01x02</text>
<text x="98.5" y="176.8">GND</text>
<text x="112.4" y="178.8" transform="rotate(-90 112.4 178.8)">A0</text>
<text x="114.9" y="178.8" transform="rotate(-90 114.9 178.8)">A1</text>
<text x="120" y="178.8" transform="rotate(-90 120 178.8)">SCL</text>
<text x="122.6" y="178.8" transform="rotate(-90 122.6 178.8)">SDA</text>
<text x="124.8" y="178.7">INA219AxD</text>
<text x="125.8" y="176.2">U?</text>
<text x="145.4" y="179.7" transform="rotate(-90 145.4 179.7)">Conn_01x02</text>
<text x="107.3" y="185.1">GND</text>
<text x="113.2" y="185">+3.3V</text>
<text x="39.2" y="186.8">+3.3V</text>
<text x="44.8" y="190">10k</text>
<text x="45.8" y="187.5">R?</text>
<text x="53.9" y="187.7">R?</text>
<text x="54.2" y="190">10k</text>
<text x="114.6" y="190">10k</text>
<text x="115.6" y="187.5">R?</text>
<text x="123.8" y="187.7">R?</text>
<text x="124" y="190">10k</text>
<text x="48.1" y="197">+3.3V</text>
<text x="117.9" y="197">+3.3V</text>
</g>
<g font-size="1.8">
<text x="28" y="24.1">SDA</text>
<text x="28.2" y="26.7">SCL</text>
<text x="44.4" y="29.2">UART_TX</text>
<text x="47.8" y="27.4">GND</text>
<text x="76.3" y="29.2">SDA</text>
<text x="76.5" y="26.7">SCL</text>
<text x="41.6" y="31.7">10 UART_RX</text>
<text x="76.2" y="34.3">SDO</text>
<text x="76.3" y="31.7">CSB</text>
<text x="109.2" y="58.4">SCL</text>
<text x="111.8" y="55.9">SDA</text>
<text x="238.8" y="58.4">SCL</text>
<text x="241.3" y="55.9">SDA</text>
<text x="109.2" y="82.5">SCL</text>
<text x="111.8" y="80">SDA</text>
<text x="239" y="105.4">SCL</text>
<text x="245.1" y="102.9">SDA</text>
<text x="48.3" y="137.2">SCL</text>
<text x="50.8" y="135.9">SDA</text>
<text x="121.9" y="135.9">SDA</text>
<text x="49.5" y="184.1">SCL</text>
<text x="52.1" y="181.6">SDA</text>
</g>
<g font-size="1.8" fill="#0000c2">
<text x="115.6" y="39.4">I2C adres : 1100000</text>
<text x="248.9" y="58.4">I2C adres : 1000101</text>
<text x="118.1" y="97.8">I2C adres : 1100001</text>
<text x="251.5" y="114.3">I2C adres : 1000110</text>
<text x="58.4" y="137.2">I2C adres : 1000001</text>
<text x="129.5" y="138.4">I2C adres : 1000010</text>
<text x="59.7" y="184.1">I2C adres : 1000011</text>
<text x="129.5" y="184.1">I2C adres : 1000100</text>
</g>
<text font-size="1.8" fill="#008400" x="119.4" y="138.4">SCL</text>
</svg>
